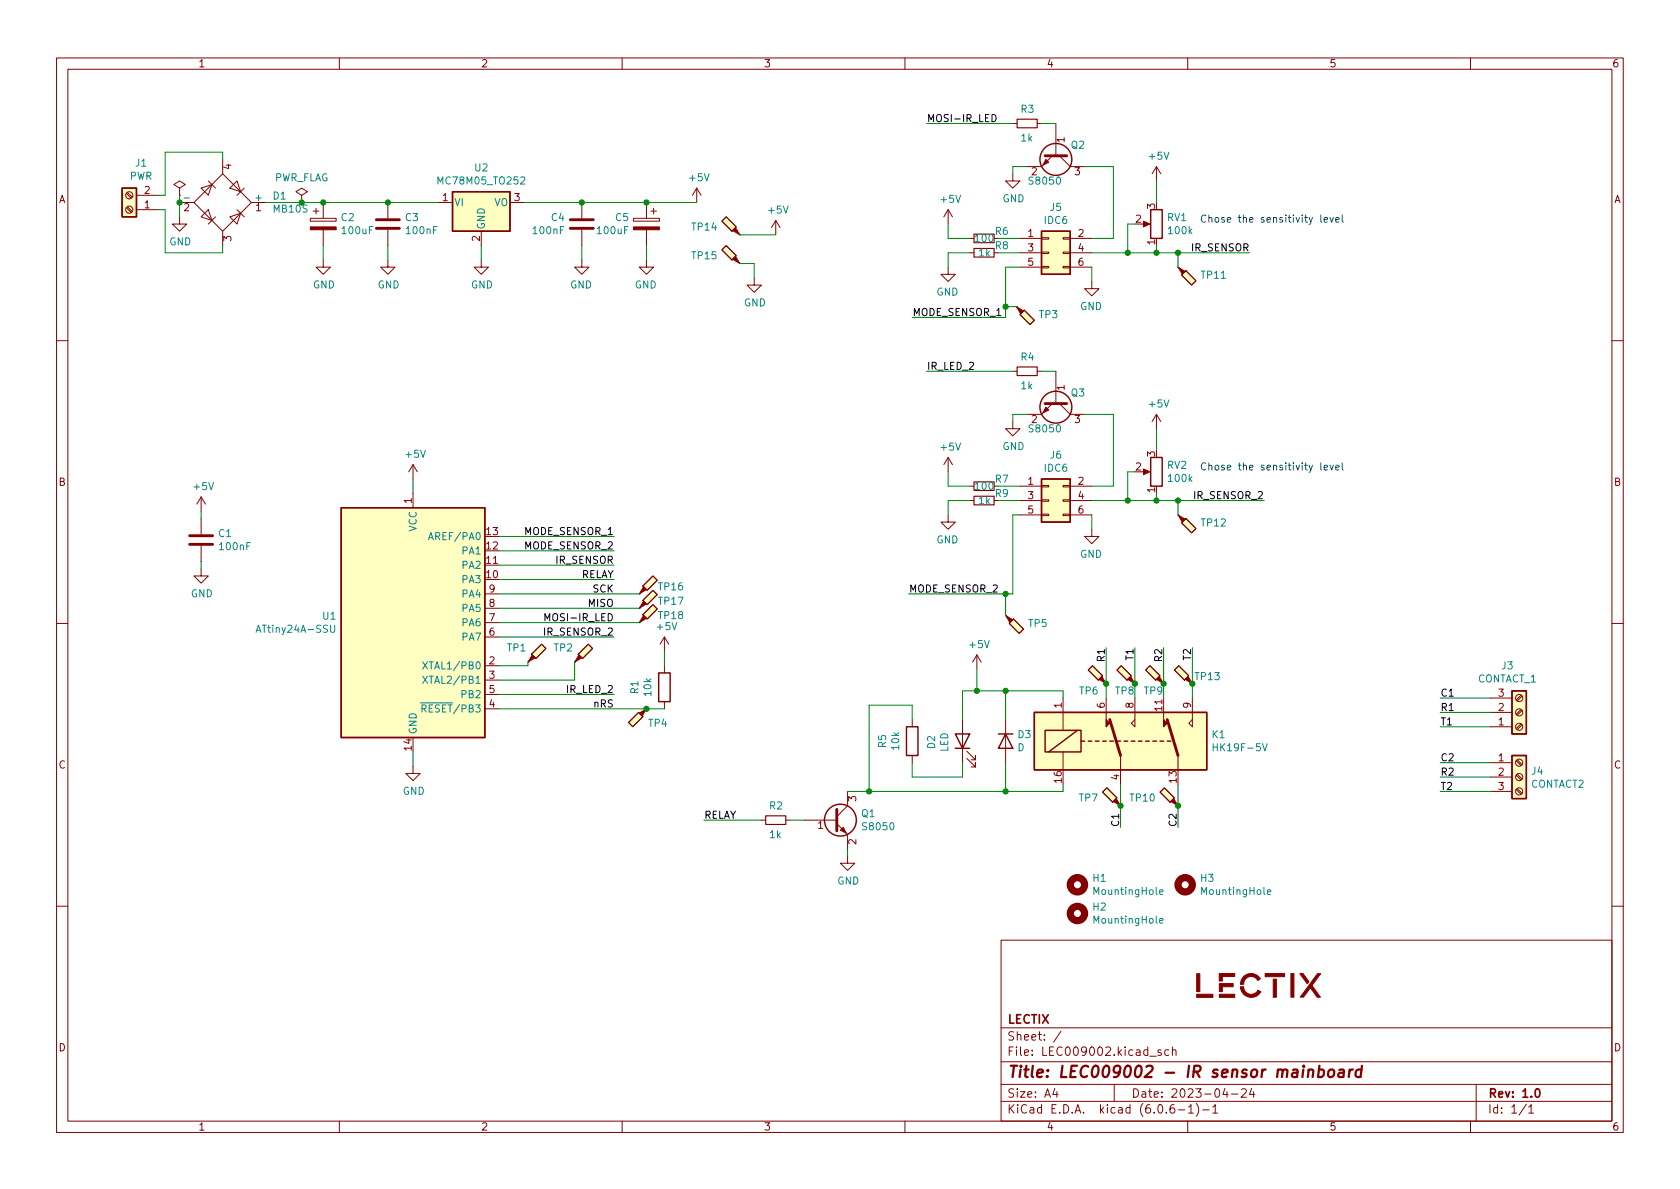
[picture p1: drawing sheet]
<svg xmlns="http://www.w3.org/2000/svg" width="297mm" height="210mm" viewBox="0 0 297 210" stroke-linecap="round" stroke-linejoin="round" font-family="sans-serif">
<g fill="none" stroke="#840000" stroke-width=".18">
<path d="M10 10.2h277v190.1h-277zM12 12.2h273v186.1h-273zM60 10.2v2M110 10.2v2M160 10.2v2M210 10.2v2M260 10.2v2M22.4 34.2l.8 .8M22.4 36.7l.8 .9M22.5 34l.9 .9M22.5 36.6l.9 .8M24.1 37.1h3.8"/>
<path d="M24.1 34.5h3.8M31.7 38.3v1.3h1.3l-1.3 1.3-1.2-1.3h1.2M31.7 33.3l1.1-.7-1.1-.6-1 .6 1 .7v1.2M31.7 34.5h.1M31.7 35.8h2.6M35.6 33.3l1.9-.7-.7 1.9zM35.6 38.3l1.2-1.2 .7 1.9zM36.8 32l1.3 1.3M38.1 38.3l-1.3 1.3M39.4 30.7l5 5.1-5 5.1-5.1-5.1zM39.4 28.2v2.5M40.6 33.3l1.3-1.3 .6 1.9z"/>
<path d="M40.6 38.3l1.9-.6-.6 1.9zM41.9 37.1l1.3 1.2M43.2 33.3l-1.3 1.2M44.4 35.8h2.6M53.3 34.5l1.1-.6-1.1-.6-1 .6 1 .6v1.3M54.9 38.6h4.5v.5h-4.5zM55.4 37.3h1M55.9 36.8v1M57.1 35.8v2.8M68.6 35.8v2.8M77.5 35.8h2.5M90.2 35.8h2.5"/>
<path d="M102.9 35.8v2.8M112 38.6h4.6v.5h-4.6zM114.3 35.8v2.8M115.1 37.3h1M115.6 36.8v1M123.2 33.3l-.8 1.2M123.2 33.3v2.5M123.2 33.3l.8 1.2M127.6 39.1l.8-.8 1.8 1.8-.8 .8zM137.2 39l-.8 1.3M137.2 39v2.5M137.2 39l.7 1.3"/>
<path d="M167.6 37.1l-.7 1.2M167.6 37.1v2.5M167.6 37.1l.8 1.2M179.1 30.7v1.3h1.2l-1.2 1.3-1.3-1.3h1.3M179.1 21.8h.7M183.4 21.8h.7M186.1 27.6l-2 1.9h-2.5M186.7 21.8v5.8M187.3 27.6l1.9 1.9h2.6M201.9 39.6h1M204.5 29.5l-.8 1.2M204.5 29.5v2.5"/>
<path d="M204.5 29.5l.7 1.2M39.4 40.9v2.5M57.1 46v1.2h1.3l-1.3 1.3-1.2-1.3h1.2M57.1 40.6v2.8M68.6 46v1.2h1.2l-1.2 1.3-1.3-1.3h1.3M68.6 40.6v2.8M85.1 46v1.2h1.3l-1.3 1.3-1.3-1.3h1.3M85.1 40.9v2.5M102.9 46v1.2h-1.3l1.3 1.3 1.2-1.3h-1.2M102.9 40.6v2.8M114.3 46v1.2h-1.3l1.3 1.3 1.3-1.3h-1.3M114.3 40.6v2.8"/>
<path d="M127.6 44.2l.8-.8 1.8 1.8-.8 .8zM130.8 46.6h.1M130.8 41.5h.1M133.3 49.1v1.3h1.3l-1.3 1.3-1.2-1.3h1.2M167.6 47.2v1.3h-1.2l1.2 1.3 1.3-1.3h-1.3M171.4 42.2h.8M171.4 44.7h.8M179.7 54.2h.1M180.3 55.6l.8-.7 1.8 1.7-.8 .8zM180.3 42.2h3.8M180.3 44.7h3.8M180.3 47.2h3.8"/>
<path d="M184.1 47.1h1.3v.3h-1.3zM184.1 44.6h1.3v.2h-1.3zM184.1 42h1.3v.3h-1.3zM188 47.1h1.2v.3h-1.2zM188 44.6h1.2v.2h-1.2zM188 42h1.2v.3h-1.2zM189.2 42.2h3.8M189.2 44.7h3.8M189.2 47.2h3.8M193 49.8v1.2h-1.2l1.2 1.3 1.3-1.3h-1.3M208.3 47.2h.1M208.9 48.6l.8-.7 1.8 1.8-.8 .7z"/>
<path d="M10 60.2h2M179.1 74.5v1.3h1.2l-1.2 1.3-1.3-1.3h1.3M179.1 65.7h.7M183.4 65.7h.7M186.1 71.4l-2 1.9h-2.5M186.7 65.7v5.7M187.3 71.4l1.9 1.9h2.6M204.5 73.3v2.5M204.5 73.3l-.8 1.2M204.5 73.3l.7 1.2M285 60.2h2M35.6 87.9l-.8 1.2"/>
<path d="M35.6 87.9v2.5M35.6 91.7v2.8M35.6 96.5v2.8M35.6 87.9l.7 1.2M73 82.2v2.5M73 87.2v2.6M73 82.2l-.7 1.2M73 82.2l.8 1.2M85.7 99.9h2.6M167.6 91.1v1.2h-1.2l1.2 1.3 1.3-1.3h-1.3M167.6 80.9v2.5M167.6 80.9l-.7 1.3"/>
<path d="M167.6 80.9l.8 1.3M171.4 88.5h.8M171.4 86h.8M175.8 86h.7M180.3 88.5h3.8M180.3 86h3.8M180.3 91.1h3.8M184.1 90.9h1.3v.3h-1.3zM184.1 88.4h1.3v.2h-1.3zM184.1 85.8h1.3v.3h-1.3zM188 90.9h1.2v.3h-1.2zM188 88.4h1.2v.2h-1.2z"/>
<path d="M188 85.8h1.2v.3h-1.2zM189.2 88.5h3.8M189.2 86h3.8M189.2 91.1h3.8M193 93.6v1.3h-1.2l1.2 1.2 1.3-1.2h-1.3M201.9 83.4h1M208.3 91.1h.1M208.9 92.5l.8-.8 1.8 1.8-.8 .7zM10 110.2h2M35.6 100.6v1.2h1.2l-1.2 1.3-1.3-1.3h1.3M85.7 117.7h2.6M85.7 112.6h2.6"/>
<path d="M85.7 110.1h2.6M85.7 107.6h2.6M85.7 105h2.6M93.3 117.1h.1M95.8 113.9l.7 .8-1.8 1.8-.7-.8zM101.6 117.1h.1M104 113.9l.8 .8-1.8 1.8-.8-.8zM113 110.1h.1M113 107.6h.1M113 105h.1M115.4 106.9l.8 .8-1.8 1.8-.7-.8zM115.4 104.4l.8 .8-1.8 1.7-.7-.7z"/>
<path d="M115.4 101.8l.8 .8-1.8 1.8-.7-.8zM117.5 112.6v2.6M117.5 117.7v1.3M117.5 112.6l-.8 1.3M117.5 112.6l.7 1.3M172.7 115.8l-.7 1.3M172.7 115.8v2.6M172.7 115.8l.8 1.3M177.8 108.8h.1M178.4 110.2l.8-.7 1.8 1.7-.8 .8zM192.4 118.5l.8-.8 1.7 1.8-.7 .8zM197.5 118.5l.7-.8 1.8 1.8-.7 .8z"/>
<path d="M202.6 118.5l.7-.8 1.8 1.8-.8 .8zM207.6 118.5l.8-.8 1.8 1.8-.8 .8zM285 110.2h2M73 135.5v1.3h1.3l-1.3 1.2-1.2-1.2h1.2M85.7 120.3h2.6M85.7 125.3h2.6M85.7 122.8h2.6M111.1 127.8l1.8-1.8 .8 .7-1.8 1.8zM114.3 125.3h.1M117.5 124.1v1.2M149.9 139.9v2.6l-1.9 1.9M161.3 127.2v1.3"/>
<path d="M161.3 133.6v1.3M170.2 127.2v7.7M170.9 134.1l1.6 1.5v-.7v.7h-.8M170.9 132.8l1.6 1.6v-.8v.8h-.8M177.8 127.2v7.7M188 123.4v5.8M188 133v3.1M195.6 120.9h.1M195.6 123.4v5.1M198.1 133.6v5.1M200.7 120.9h.1M200.7 123.4v5.1l-.7-.6 .7-.7"/>
<path d="M205.7 120.9h.1M205.7 123.4v5.1M208.3 133.6v2.5M210.8 123.4v5.1l-.6-.6 .6-.7M263.5 128.5h3.8M263.5 126h3.8M263.5 123.4h3.8M263.5 134.9h3.8M263.5 137.4h3.8M263.5 139.9h3.8M268.1 139.6l.8 .9M268.1 137.1l.8 .8"/>
<path d="M268.1 134.5l.8 .9M268.2 139.4l.9 .9M268.2 136.9l.9 .8M268.2 134.4l.9 .8M268.9 122.9l-.8 .9M268.9 125.5l-.8 .8M268.9 128l-.8 .8M269.1 123.1l-.9 .8M269.1 125.6l-.9 .9M269.1 128.2l-.9 .8M134.6 145h.8M138.9 145h.8"/>
<path d="M142.2 145h5.8M148 145.7l1.9 1.9v2.5M149.9 151.4v1.2h1.2l-1.2 1.3-1.3-1.3h1.3M194.9 140.1l.8-.8 1.8 1.8-.8 .8zM198.1 142.5h.1M205.1 140.1l.8-.8 1.7 1.8-.7 .8zM208.3 142.5h.1M10 160.2h2M177 166.3h108v32h-108zM285 160.2h2M60 198.3v2M110 198.3v2"/>
<path d="M160 198.3v2M177 194.8h108M177 191.8h108M177 187.8h108M177 181.8h108M186.5 192.5l-.4 1h1M186.9 193v1M187.6 182.4l-1.3 1.9M197 191.8v3M203.3 186.8h1.1M205.3 185.7l-.4-.1-.2 .2 .1 .3 .5 .1v.4h-.6M206.6 185.7l-.4-.1-.3 .3v.4l.2 .3h.5"/>
<path d="M207.3 185.8l.2-.2 .4 .1v.9M207.3 185.1v1.5M207.6 195.3a.59 .59 0 0 0-.7 .7v.5l.1 .3h.4l.2-.1 .1-.5-.1-.2-.5-.1-.2 .3M208.4 196.3h1.1M210 198.3v2M210.1 195.8l.5-.5v1.5M210.1 196.8h.9M211.5 195.1a1.72 1.72 0 0 1 0 2.3M212.6 196.3h1.2M214.4 195.8l.5-.5v1.5M214.4 196.8h.9M216.6 192.5l-.4 1h.9"/>
<path d="M216.9 193v1M217.7 193.5h1.2M219.5 192.7l.6-.2 .2 .2 .1 .3-1 1h1M221.3 192.5l-.4 1h1M221.6 193v1M260 198.3v2M261 191.8v6.5M269.9 195.3l-1.3 1.9M270.3 195.8l.4-.5v1.5M270.3 196.8h.9"/>
<circle cx="22.9" cy="37.1" r=".63"/>
<circle cx="22.9" cy="34.5" r=".63"/>
<circle cx="268.6" cy="126" r=".63"/>
<circle cx="268.6" cy="123.4" r=".63"/>
<circle cx="268.6" cy="128.5" r=".63"/>
<circle cx="268.6" cy="139.9" r=".63"/>
<circle cx="268.6" cy="137.4" r=".63"/>
<circle cx="268.6" cy="134.9" r=".63"/>
</g>
<path d="M271.6 192.6l.2-.1a.82 .82 0 0 1 .6 .7 .82 .82 0 0 1-.3 .8h-.2a.81 .81 0 0 1-.6-.6 .81 .81 0 0 1 .3-.8z" fill="none" stroke="#840000" stroke-width=".3"/>
<path d="M231.4 189.3a.49 .49 0 0 1 .8 .1l-.1 1.1M233.2 189.2l.2-.1 .6 .1 .1 .3-.1 .6a.66 .66 0 0 1-1 .3M233.3 188.5l-.3 2M235 189.3a.52 .52 0 0 1 .5-.2 .52 .52 0 0 1 .4 .4l-.1 .6a.55 .55 0 0 1-.5 .4 .55 .55 0 0 1-.5-.4zM236.8 189.2l.2-.1 .6 .1-.1 1.3M237.6 189.6l-.7 .1a.4 .4 0 0 0-.3 .3 .4 .4 0 0 0 .2 .5l.7-.1M238.6 189.1l-.1 1.4M239.2 189.1l-.4 .1-.2 .3M240.7 189.2a.66 .66 0 0 0-1 .3v.6l.1 .3 .2 .1 .6-.1M240.8 188.5l-.2 2" fill="none" stroke="#840000" stroke-width=".4"/>
<g fill="#ffffc2" stroke="#ffffc2" stroke-width=".18">
<path d="M202.6 118.5l.7-.8 1.8 1.8-.8 .8z"/>
<path d="M267.3 122.2h2.6v7.6h-2.6z"/>
<path d="M111.1 127.8l1.8-1.8 .8 .7-1.8 1.8z"/>
<path d="M180.3 55.6l.8-.7 1.8 1.7-.8 .8z"/>
<path d="M267.3 133.6h2.6v7.6h-2.6z"/>
<path d="M104 113.9l.8 .8-1.8 1.8-.8-.8z"/>
<path d="M207.6 118.5l.8-.8 1.8 1.8-.8 .8z"/>
<path d="M197.5 118.5l.7-.8 1.8 1.8-.7 .8z"/>
<path d="M192.4 118.5l.8-.8 1.7 1.8-.7 .8z"/>
<path d="M95.8 113.9l.7 .8-1.8 1.8-.7-.8z"/>
<path d="M60.3 89.8h25.4v40.6h-25.4z"/>
<path d="M115.4 106.9l.8 .8-1.8 1.8-.7-.8z"/>
<path d="M115.4 104.4l.8 .8-1.8 1.7-.7-.7z"/>
<path d="M208.9 92.5l.8-.8 1.8 1.8-.8 .7z"/>
<path d="M194.9 140.1l.8-.8 1.8 1.8-.8 .8z"/>
<path d="M205.1 140.1l.8-.8 1.7 1.8-.7 .8z"/>
<path d="M182.9 126h30.5v10.1h-30.5z"/>
<path d="M80 33.9h10.2v7h-10.2z"/>
<path d="M184.1 40.9h5.1v7.6h-5.1z"/>
<path d="M21.6 33.3h2.5v5h-2.5z"/>
<path d="M178.4 110.2l.8-.7 1.8 1.7-.8 .8z"/>
<path d="M115.4 101.8l.8 .8-1.8 1.8-.7-.8z"/>
<path d="M127.6 44.2l.8-.8 1.8 1.8-.8 .8z"/>
<path d="M127.6 39.1l.8-.8 1.8 1.8-.8 .8z"/>
<path d="M208.9 48.6l.8-.7 1.8 1.8-.8 .7z"/>
<path d="M184.1 84.7h5.1v7.6h-5.1z"/>
</g>
<g fill="#840000" stroke="#840000" stroke-width=".18">
<path d="M205 119.6l.7 1.3-1.2-.8z"/>
<path d="M113 126.1l1.3-.8-.8 1.3z"/>
<path d="M179.7 54.2l1.3 .8-.5 .5z"/>
<path d="M102.4 115.8l.5 .5-1.3 .8z"/>
<path d="M210.1 119.6l.7 1.3-1.3-.8z"/>
<path d="M202.2 39.1l1.1 .5-1.1 .5z"/>
<path d="M199.9 119.6l.8 1.3-1.3-.8z"/>
<path d="M194.8 119.6l.8 1.3-1.3-.8z"/>
<path d="M94.1 115.8l.5 .5-1.3 .8z"/>
<path d="M54.9 40.1h4.5v.5h-4.5z"/>
<path d="M113.8 108.8l.5 .5-1.3 .8z"/>
<path d="M148.6 146.8l.5-.5 .5 1z"/>
<path d="M113.8 106.3l.5 .5-1.3 .8z"/>
<path d="M208.3 91.1l1.2 .7-.5 .5z"/>
<path d="M211.6 172.2h.5v3.2h-.5z"/>
<path d="M211.6 175.8h2.9v.6h-2.9z"/>
<path d="M215.6 175.8h2.7v.6h-2.7z"/>
<path d="M225.1 173.1h.6v3.2h-.6z"/>
<path d="M223.7 172.2h3.4v.5h-3.4z"/>
<path d="M228.2 172.2h.6v4.1h-.6z"/>
<path d="M215.6 173.9h2.4v.6h-1.9v.9h-.5z"/>
<path d="M215.6 172.2h2.7v.5h-2.2v.8h-.5z"/>
<path d="M229.8 172.2h.6l.5 .7a.81 .81 0 0 1 .4 .8l-.2 .3z"/>
<path d="M219.8 172.7a1.9 1.9 0 0 1 2.8 .1l.2 .3-.4 .3-.2-.3a1.44 1.44 0 0 0-1.3-.4l-.5 .2-.3 .4-.2 .8h-.6l.2-.9z"/>
<path d="M219.3 174.5h.6a1.32 1.32 0 0 0 2 1.1l.5-.5 .5 .2a.37 .37 0 0 1-.3 .5 1.91 1.91 0 0 1-2.1 .4 1.91 1.91 0 0 1-1.2-1.7z"/>
<path d="M232.9 172.2h.6l-1.5 2.1 1.5 2h-.6l-1.2-1.6-1.2 1.6h-.6z"/>
<path d="M197.4 141.2l.7 1.3-1.3-.8z"/>
<path d="M207.5 141.2l.8 1.3-1.3-.8z"/>
<path d="M195.6 127.2l.6 .7-.6 .6z"/>
<path d="M205.7 127.2l.7 .7-.7 .6z"/>
<path d="M112 40.1h4.6v.5h-4.6z"/>
<path d="M184.9 28.2l.5 .5-1 .5z"/>
<path d="M202.2 82.9l1.1 .5-1.1 .5z"/>
<path d="M177.8 108.8l1.3 .8-.5 .5z"/>
<path d="M184.9 72l.5 .5-1 .5z"/>
<path d="M113.8 103.8l.5 .5-1.3 .7z"/>
<path d="M130 45.3l.8 1.3-1.3-.8z"/>
<path d="M130 40.3l.8 1.2-1.3-.7z"/>
<path d="M208.3 47.2l1.2 .8-.5 .5z"/>
</g>
<g fill="none" stroke="#840000" stroke-width=".25">
<path d="M21.6 33.3h2.5v5h-2.5zM80 33.9h10.2v7h-10.2zM203.5 37.1h2v5.1h-2zM184.1 40.9h5.1v7.6h-5.1zM60.3 89.8h25.4v40.6h-25.4zM184.1 84.7h5.1v7.6h-5.1zM203.5 80.9h2v5.1h-2zM116.5 119h2v5.1h-2zM160.3 128.5h2v5.1h-2zM168.9 129.8h2.5l-1.2 2.5zM168.9 132.3h2.5M176.5 129.8h2.6"/>
<path d="M177.8 129.8l1.3 2.5h-2.6zM182.9 126h30.5v10.1h-30.5zM184.8 129.2h6.3v3.8h-6.3zM190.5 129.2l-5.1 3.8M191.1 131.1h.7M192.4 131.1h.6M193.7 131.1h.6M194.9 131.1h.7M196.2 131.1h.6M197.5 131.1h.6M198.8 131.1h.6M200 131.1h.7"/>
<path d="M201.3 131.1h.6M202.6 131.1h.6M203.8 131.1h.7M205.1 131.1h.6M206.4 131.1h.6M267.3 122.2h2.6v7.6h-2.6zM267.3 133.6h2.6v7.6h-2.6z"/>
<circle cx="186.7" cy="28.2" r="2.82"/>
<circle cx="186.7" cy="72" r="2.82"/>
<circle cx="148.6" cy="145" r="2.82"/>
</g>
<path d="M179.8 21.1h3.6v1.5h-3.6zM172.2 41.4h3.6v1.5h-3.6zM172.2 43.9h3.6v1.6h-3.6zM179.8 64.9h3.6v1.5h-3.6zM172.2 87.8h3.6v1.5h-3.6zM172.2 85.2h3.6v1.5h-3.6zM135.4 144.3h3.5v1.5h-3.5z" fill="none" stroke="#840000" stroke-width=".2"/>
<path d="M75.8 95.4l.4-1.2 .4 1.2M58.5 110.6v1l.2 .2h.2l.3-.2v-1M74.7 117l.9 1.3M74.7 119.6l.9 1.2M75.6 117l-.9 1.3M75.6 119.6l-.9 1.2M214.5 131.5v1.3M214.5 132.1h.7M223.2 131.5l.4 1.3 .5-1.3M205 157.8l.6-.2v-.2l-.4-.1-.2 .2 .1 .6h.5M224.1 157.8l.6-.2-.1-.2-.3-.1-.2 .2v.6h.5M205 162.8l.6-.1v-.2l-.4-.1-.2 .2 .1 .6h.5" fill="none" stroke="#008484" stroke-width=".18"/>
<path d="M66.5 38.9h4.1M100.8 38.9h4.1M184.8 27.6h3.8M66.5 40.4h4.1M100.8 40.4h4.1M184.8 71.4h3.8M33.5 96.3h4.1M33.5 94.7h4.1M196.2 127.2l1.9 6.4M206.4 127.2l1.9 6.4M148 143.1v3.8" fill="none" stroke="#840000" stroke-width=".51"/>
<g fill="none" stroke="#840000" stroke-width="1.3">
<circle cx="190.5" cy="156.5" r="1.27"/>
<circle cx="209.5" cy="156.5" r="1.27"/>
<circle cx="190.5" cy="161.5" r="1.27"/>
</g>
<path d="M175.4 20.2a.64 .64 0 0 1 .7 .7 .64 .64 0 0 1-.7 .6zM96.4 109.8v-1.3l.4 .9 .4-.9v1.3" fill="none" stroke="#000" stroke-width=".18"/>
<path d="M233.5 38v1.1l.2 .2M234.1 38.9l.6-.1v-.3h-.4l-.2 .1 .1 .6h.5M235.1 38.5l.3 .8 .4-.8M236.2 38.9l.6-.1-.1-.3h-.3l-.2 .1v.6h.5M237.3 38v1.1l.2 .2M233.5 81.8v1.1l.2 .2M234.1 82.7l.6-.1v-.3h-.4l-.2 .1 .1 .7h.5M235.1 82.3l.3 .8 .4-.8M236.2 82.7l.6-.1-.1-.3h-.3l-.2 .1v.7h.5M237.3 81.8v1.1l.2 .2" fill="none" stroke="#0000c2" stroke-width=".18"/>
<g fill="none" stroke="#008400" stroke-width=".18">
<path d="M27.9 37.1h1.3v7.6h10.2v-1.3M31.7 34.5v3.8M39.4 28.2v-1.3h-10.2v7.6h-1.3M47 35.8h30.5M92.7 35.8h30.5M163.8 21.8h15.3M167.6 39.6v2.6h3.8M181.6 29.5h-2.5v1.2M184.1 21.8h2.6M191.8 29.5h5v12.7h-3.8M200.7 39.6h-1.3v5.1M204.5 32v3.8"/>
<path d="M57.1 43.4v2.6M68.6 43.4v2.6M85.1 43.4v2.6M102.9 43.4v2.6M114.3 43.4v2.6M130.8 46.6h2.5v2.5M130.8 41.5h6.4M171.4 44.7h-3.8v2.5M176.5 44.7h3.8M176.5 42.2h3.8M177.8 54.2h1.9M180.3 47.2h-2.5v8.9h-16.5"/>
<path d="M193 44.7h28M193 47.2v2.6M204.5 43.4v1.3M208.3 44.7v2.5M163.8 65.7h15.3M181.6 73.3h-2.5v1.2M184.1 65.7h2.6M191.8 73.3h5v12.7h-3.8M204.5 75.8v3.8M35.6 90.4v1.3M35.6 99.3v1.3M73 84.7v2.5"/>
<path d="M88.3 99.9h20.3M88.3 94.9h20.3M88.3 97.4h20.3M167.6 83.4v2.6h3.8M171.4 88.5h-3.8v2.6M176.5 88.5h3.8M176.5 86h3.8M180.3 91.1h-1.2v13.9h-18.4M193 91.1v2.5M193 88.5h30.5M200.7 83.4h-1.3v5.1M204.5 87.2v1.3"/>
<path d="M208.3 88.5v2.6M88.3 112.6h20.3M88.3 105h24.7M88.3 110.1h24.7M88.3 107.6h24.7M88.3 102.5h20.3M93.3 117.1v.6h-5M101.6 117.1v3.2h-13.3M117.5 115.2v2.5M172.7 118.4v3.8M177.8 105v3.8M195.6 114.5v8.9"/>
<path d="M200.7 114.5v8.9M205.7 114.5v8.9M210.8 114.5v8.9M73 133v2.5M88.3 122.8h20.3M88.3 125.3h29.2M161.3 127.2v-2.5h-7.6v15.2M161.3 134.9v2.5h8.9v-2.5M177.8 122.2v5M177.8 134.9v5M188 123.4v-1.2h-17.8v5M188 138.7v1.2h-38.1"/>
<path d="M198.1 138.7v7.6M208.3 138.7v7.6M254.6 137.4h8.9M254.6 139.9h8.9M254.6 134.9h8.9M254.6 123.4h8.9M254.6 126h8.9M254.6 128.5h8.9M124.5 145h10.1M139.7 145h2.5M149.9 150.1v1.3"/>
</g>
<g fill="#008400" stroke="#008400" stroke-width=".18">
<circle cx="172.7" cy="122.2" r=".46"/>
<circle cx="153.7" cy="139.9" r=".46"/>
<circle cx="177.8" cy="139.9" r=".46"/>
<circle cx="198.1" cy="142.5" r=".46"/>
<circle cx="200.7" cy="120.9" r=".46"/>
<circle cx="208.3" cy="142.5" r=".46"/>
<circle cx="204.5" cy="44.7" r=".46"/>
<circle cx="177.8" cy="105" r=".46"/>
<circle cx="199.4" cy="88.5" r=".46"/>
<circle cx="208.3" cy="88.5" r=".46"/>
<circle cx="204.5" cy="88.5" r=".46"/>
<circle cx="199.4" cy="44.7" r=".46"/>
<circle cx="208.3" cy="44.7" r=".46"/>
<circle cx="177.8" cy="54.2" r=".46"/>
<circle cx="114.3" cy="125.3" r=".46"/>
<circle cx="177.8" cy="122.2" r=".46"/>
<circle cx="53.3" cy="35.8" r=".46"/>
<circle cx="57.1" cy="35.8" r=".46"/>
<circle cx="31.7" cy="35.8" r=".46"/>
<circle cx="68.6" cy="35.8" r=".46"/>
<circle cx="114.3" cy="35.8" r=".46"/>
<circle cx="102.9" cy="35.8" r=".46"/>
<circle cx="195.6" cy="120.9" r=".46"/>
<circle cx="205.7" cy="120.9" r=".46"/>
<circle cx="210.8" cy="120.9" r=".46"/>
</g>
<text font-size="2.8" fill="#840000" x="178" y="190.6">Title: LEC009002 - IR sensor mainboard</text>
<g font-size="2.1" fill="#840000">
<text x="178" y="184">Sheet: /</text>
<text x="178" y="181">LECTIX</text>
<text x="178" y="186.7">File: LEC009002.kicad_sch</text>
<text x="178" y="196.9">KiCad E.D.A. kicad (6.0.6-1)-1</text>
<text x="178" y="194.1">Size: A4</text>
<text x="200" y="194.1">Date: 2023-04-24</text>
<text x="263" y="194.1">Rev: 1.0</text>
<text x="263" y="196.9">Id: 1/1</text>
</g>
<g font-size="1.8" fill="#840000">
<text x="35" y="11.9">1</text>
<text x="85" y="11.9">2</text>
<text x="135" y="11.9">3</text>
<text x="185" y="11.9">4</text>
<text x="235" y="11.9">5</text>
<text x="285" y="11.9">6</text>
<text x="40.9" y="30" transform="rotate(-90 40.9 30)">4</text>
<text x="188.2" y="25.2" transform="rotate(-90 188.2 25.2)">1</text>
<text x="10.3" y="35.9">A</text>
<text x="25.5" y="34.3">2</text>
<text x="78.2" y="35.6">1</text>
<text x="90.9" y="35.6">3</text>
<text x="182.4" y="31">2</text>
<text x="190" y="31">3</text>
<text x="285.3" y="35.9">A</text>
<text x="25.5" y="36.8">1</text>
<text x="32.5" y="37.3">2</text>
<text x="45.2" y="37.3">1</text>
<text x="48.4" y="37.6">MB10S</text>
<text x="181.8" y="41.9">1</text>
<text x="190.6" y="41.9">2</text>
<text x="200.8" y="39.4">2</text>
<text x="204.2" y="36.9" transform="rotate(-90 204.2 36.9)">3</text>
<text x="40.9" y="42.7" transform="rotate(-90 40.9 42.7)">3</text>
<text x="84.8" y="42.7" transform="rotate(-90 84.8 42.7)">2</text>
<text x="181.8" y="44.4">3</text>
<text x="181.8" y="47">5</text>
<text x="190.6" y="44.4">4</text>
<text x="190.6" y="47">6</text>
<text x="204.2" y="43.3" transform="rotate(-90 204.2 43.3)">1</text>
<text x="188.2" y="69" transform="rotate(-90 188.2 69)">1</text>
<text x="182.4" y="74.8">2</text>
<text x="190" y="74.8">3</text>
<text x="200.8" y="83.2">2</text>
<text x="204.2" y="80.8" transform="rotate(-90 204.2 80.8)">3</text>
<text x="10.3" y="85.9">B</text>
<text x="72.8" y="89" transform="rotate(-90 72.8 89)">1</text>
<text x="181.8" y="85.7">1</text>
<text x="181.8" y="88.3">3</text>
<text x="190.6" y="85.7">2</text>
<text x="190.6" y="88.3">4</text>
<text x="204.2" y="87.1" transform="rotate(-90 204.2 87.1)">1</text>
<text x="285.3" y="85.9">B</text>
<text x="86" y="94.6">13</text>
<text x="181.8" y="90.8">5</text>
<text x="190.6" y="90.8">6</text>
<text x="86" y="99.7">11</text>
<text x="86" y="97.1">12</text>
<text x="86" y="102.2">10</text>
<text x="86.5" y="107.3">8</text>
<text x="86.5" y="104.8">9</text>
<text x="86.5" y="112.4">6</text>
<text x="86.5" y="109.8">7</text>
<text x="86.5" y="117.5">2</text>
<text x="86.5" y="120">3</text>
<text x="86.5" y="125.1">4</text>
<text x="86.5" y="122.5">5</text>
<text x="187.7" y="125.2" transform="rotate(-90 187.7 125.2)">1</text>
<text x="195.3" y="125.2" transform="rotate(-90 195.3 125.2)">6</text>
<text x="200.4" y="125.2" transform="rotate(-90 200.4 125.2)">8</text>
<text x="205.5" y="125.7" transform="rotate(-90 205.5 125.7)">11</text>
<text x="210.6" y="125.2" transform="rotate(-90 210.6 125.2)">9</text>
<text x="264.9" y="125.7">2</text>
<text x="264.9" y="123.2">3</text>
<text x="264.9" y="128.3">1</text>
<text x="10.3" y="135.9">C</text>
<text x="72.8" y="132.7" transform="rotate(-90 72.8 132.7)">14</text>
<text x="197.9" y="137.9" transform="rotate(-90 197.9 137.9)">4</text>
<text x="264.9" y="134.6">1</text>
<text x="264.9" y="137.2">2</text>
<text x="285.3" y="135.9">C</text>
<text x="151.4" y="141.7" transform="rotate(-90 151.4 141.7)">3</text>
<text x="187.7" y="138.4" transform="rotate(-90 187.7 138.4)">16</text>
<text x="208" y="138.4" transform="rotate(-90 208 138.4)">13</text>
<text x="264.9" y="139.7">3</text>
<text x="144.6" y="146.6">1</text>
<text x="151.4" y="149.3" transform="rotate(-90 151.4 149.3)">2</text>
<text x="10.3" y="185.9">D</text>
<text x="285.3" y="185.9">D</text>
<text x="35" y="199.9">1</text>
<text x="85" y="199.9">2</text>
<text x="135" y="199.9">3</text>
<text x="185" y="199.9">4</text>
<text x="235" y="199.9">5</text>
<text x="285" y="199.9">6</text>
</g>
<g font-size="1.8">
<text x="163.8" y="21.6">MOSI-IR_LED</text>
<text x="210.8" y="44.4">IR_SENSOR</text>
<text x="161.3" y="55.9">MODE_SENSOR_1</text>
<text x="163.8" y="65.4">IR_LED_2</text>
<text x="211.3" y="88.3">IR_SENSOR_2</text>
<text x="92.9" y="94.6">MODE_SENSOR_1</text>
<text x="92.9" y="97.1">MODE_SENSOR_2</text>
<text x="98.4" y="99.7">IR_SENSOR</text>
<text x="102.6" y="102.2">RELAY</text>
<text x="104.1" y="107.3">MISO</text>
<text x="104.9" y="104.8">SCK</text>
<text x="160.7" y="104.8">MODE_SENSOR_2</text>
<text x="96.4" y="112.4">IR_SENSOR_2</text>
<text x="97.2" y="109.8">MOSI-IR_LED</text>
<text x="195.3" y="116.8" transform="rotate(-90 195.3 116.8)">R1</text>
<text x="200.4" y="116.6" transform="rotate(-90 200.4 116.6)">T1</text>
<text x="205.5" y="116.8" transform="rotate(-90 205.5 116.8)">R2</text>
<text x="210.6" y="116.6" transform="rotate(-90 210.6 116.6)">T2</text>
<text x="100.3" y="122.5">IR_LED_2</text>
<text x="105" y="125.1">nRS</text>
<text x="254.6" y="123.2">C1</text>
<text x="254.6" y="125.7">R1</text>
<text x="254.6" y="128.3">T1</text>
<text x="254.6" y="134.6">C2</text>
<text x="254.6" y="137.1">R2</text>
<text x="254.6" y="139.7">T2</text>
<text x="124.5" y="144.8">RELAY</text>
<text x="197.9" y="146.3" transform="rotate(-90 197.9 146.3)">C1</text>
<text x="208" y="146.3" transform="rotate(-90 208 146.3)">C2</text>
</g>
<g font-size="1.8" fill="#008484">
<text x="180.5" y="19.9">R3</text>
<text x="24" y="29.5">J1</text>
<text x="180.6" y="25">1k</text>
<text x="189.4" y="26.3">Q2</text>
<text x="203.3" y="28.2">+5V</text>
<text x="22.9" y="31.8">PWR</text>
<text x="32.7" y="35.6">-</text>
<text x="45.2" y="35.6">+</text>
<text x="48.3" y="35.3">D1</text>
<text x="48.4" y="32">PWR_FLAG</text>
<text x="77.8" y="32.6">MC78M05_TO252</text>
<text x="84" y="30.3">U2</text>
<text x="122" y="32">+5V</text>
<text x="166.4" y="35.9">+5V</text>
<text x="177.2" y="35.8">GND</text>
<text x="182.2" y="32.6">S8050</text>
<text x="60.3" y="39.1">C2</text>
<text x="60.6" y="41.4">100uF</text>
<text x="71.7" y="39.1">C3</text>
<text x="72" y="41.4">100nF</text>
<text x="80.3" y="36.4">VI</text>
<text x="85.7" y="40.6" transform="rotate(-90 85.7 40.6)">GND</text>
<text x="87.4" y="36.4">VO</text>
<text x="94.4" y="41.4">100nF</text>
<text x="97.5" y="39.1">C4</text>
<text x="105.7" y="41.4">100uF</text>
<text x="108.9" y="39.1">C5</text>
<text x="122.4" y="40.8">TP14</text>
<text x="135.9" y="37.8">+5V</text>
<text x="176" y="41.5">R6</text>
<text x="184.7" y="39.6">IDC6</text>
<text x="185.7" y="37.3">J5</text>
<text x="206.4" y="39.1">RV1</text>
<text x="206.7" y="41.4">100k</text>
<text x="29.9" y="43.4">GND</text>
<text x="122.4" y="45.8">TP15</text>
<text x="172.5" y="42.8">100</text>
<text x="173.1" y="45.3">1k</text>
<text x="176" y="44.1">R8</text>
<text x="55.3" y="51">GND</text>
<text x="66.7" y="51">GND</text>
<text x="83.3" y="51">GND</text>
<text x="100.8" y="51">GND</text>
<text x="112.2" y="51">GND</text>
<text x="165.5" y="52.3">GND</text>
<text x="212.5" y="49.3">TP11</text>
<text x="131.5" y="54.2">GND</text>
<text x="183.8" y="56.3">TP3</text>
<text x="190.9" y="54.8">GND</text>
<text x="180.5" y="63.7">R4</text>
<text x="180.6" y="68.8">1k</text>
<text x="189.4" y="70.1">Q3</text>
<text x="182.2" y="76.4">S8050</text>
<text x="203.3" y="72.1">+5V</text>
<text x="71.8" y="80.9">+5V</text>
<text x="166.4" y="79.7">+5V</text>
<text x="177.2" y="79.6">GND</text>
<text x="184.7" y="83.4">IDC6</text>
<text x="185.7" y="81.1">J6</text>
<text x="206.4" y="82.9">RV2</text>
<text x="34.3" y="86.7">+5V</text>
<text x="172.5" y="86.6">100</text>
<text x="173.1" y="89.1">1k</text>
<text x="176" y="87.9">R9</text>
<text x="176" y="85.3">R7</text>
<text x="206.7" y="85.2">100k</text>
<text x="38.7" y="95">C1</text>
<text x="73.7" y="94" transform="rotate(-90 73.7 94)">VCC</text>
<text x="76.5" y="95.5">AREF/PA0</text>
<text x="212.5" y="93.1">TP12</text>
<text x="38.9" y="97.3">100nF</text>
<text x="81.8" y="100.6">PA2</text>
<text x="81.8" y="98">PA1</text>
<text x="165.5" y="96.1">GND</text>
<text x="190.9" y="98.6">GND</text>
<text x="33.7" y="105.6">GND</text>
<text x="81.8" y="103.1">PA3</text>
<text x="81.8" y="105.7">PA4</text>
<text x="116.5" y="106.9">TP17</text>
<text x="116.5" y="104.4">TP16</text>
<text x="45.8" y="111.9">ATtiny24A-SSU</text>
<text x="57.1" y="109.6">U1</text>
<text x="81.8" y="113.3">PA7</text>
<text x="81.8" y="110.7">PA6</text>
<text x="81.8" y="108.2">PA5</text>
<text x="116.3" y="111.4">+5V</text>
<text x="116.5" y="109.5">TP18</text>
<text x="181.9" y="110.9">TP5</text>
<text x="75.7" y="118.4">XTAL1/PB0</text>
<text x="89.7" y="115.2">TP1</text>
<text x="98" y="115.2">TP2</text>
<text x="171.5" y="114.6">+5V</text>
<text x="265.5" y="118.4">J3</text>
<text x="74" y="126">~{RESET}/PB3</text>
<text x="75.7" y="120.9">XTAL2/PB1</text>
<text x="81.8" y="123.4">PB2</text>
<text x="112.9" y="122.7" transform="rotate(-90 112.9 122.7)">R1</text>
<text x="115.2" y="123" transform="rotate(-90 115.2 123)">10k</text>
<text x="190.9" y="122.8">TP6</text>
<text x="197.2" y="122.8">TP8</text>
<text x="202.3" y="122.8">TP9</text>
<text x="211.4" y="120.3">TP13</text>
<text x="261.2" y="120.7">CONTACT_1</text>
<text x="73.7" y="129.9" transform="rotate(-90 73.7 129.9)">GND</text>
<text x="114.7" y="128.5">TP4</text>
<text x="180" y="130.5">D3</text>
<text x="214.3" y="130.5">K1</text>
<text x="156.7" y="132.2" transform="rotate(-90 156.7 132.2)">R5</text>
<text x="159" y="132.5" transform="rotate(-90 159 132.5)">10k</text>
<text x="165.3" y="132.4" transform="rotate(-90 165.3 132.4)">D2</text>
<text x="167.6" y="133" transform="rotate(-90 167.6 133)">LED</text>
<text x="179.9" y="132.8">D</text>
<text x="215" y="132.8">HK19F-5V</text>
<text x="270.8" y="137">J4</text>
<text x="71.2" y="140.5">GND</text>
<text x="136.1" y="143.1">R2</text>
<text x="190.8" y="141.7">TP7</text>
<text x="199.9" y="141.7">TP10</text>
<text x="270.6" y="139.3">CONTACT2</text>
<text x="136.1" y="148.2">1k</text>
<text x="152.3" y="144.5">Q1</text>
<text x="152.7" y="146.8">S8050</text>
<text x="193.3" y="155.9">H1</text>
<text x="212.3" y="155.9">H3</text>
<text x="148" y="156.4">GND</text>
<text x="193.3" y="161">H2</text>
<text x="193.6" y="158.2">MountingHole</text>
<text x="212.7" y="158.2">MountingHole</text>
<text x="193.6" y="163.3">MountingHole</text>
</g>
<g font-size="1.8" fill="#0000c2">
<text x="212.1" y="39.4">Chose the sensitivity level</text>
<text x="212.1" y="83.2">Chose the sensitivity level</text>
</g>
</svg>
